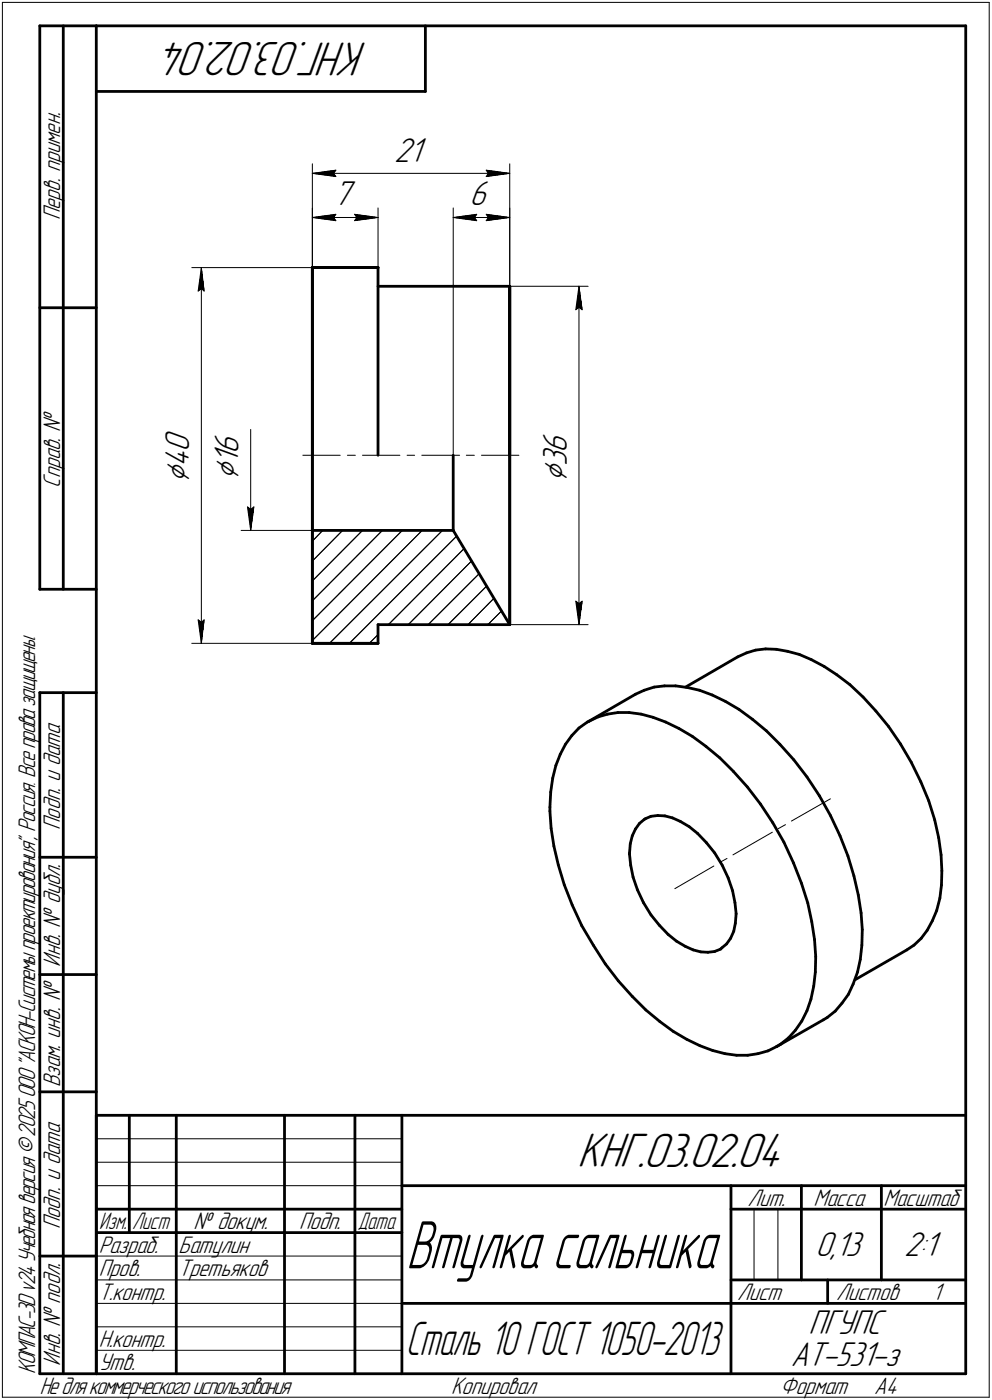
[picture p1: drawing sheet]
<svg xmlns="http://www.w3.org/2000/svg" width="211mm" height="298mm" viewBox="0 0 211 298" stroke-linecap="round" stroke-linejoin="round" font-family="sans-serif">
<g fill="none" stroke="#000" stroke-width=".59">
<path d="M8.5 5.5v120zM8.5 5.5h12zM13.5 5.5v120zM20.5 5.5v287zM20.5 5.5h185zM20.5 19.5h70zM90.5 5.5v14zM205.5 5.5v287zM66.5 57h13.9zM66.5 57v80zM66.5 57v39.9zM66.5 57v23.9z"/>
<path d="M80.4 57v39.9zM8.5 65.5h12zM80.4 61h28.1zM108.5 61v72zM108.5 61v35.9zM66.5 80.9v32zM96.4 96.9v16zM66.5 112.9v24.1zM66.5 112.9h29.9zM96.4 112.9l12.1 20.1zM8.5 125.5h12zM66.5 137h13.9z"/>
<path d="M80.4 133h28.1zM80.4 133v4zM157 139.9l1.8-.9zM158.8 139l2-.6zM160.8 138.4l2.1-.2zM162.9 138.2l2.3 .1zM165.2 138.3l2.4 .4zM167.6 138.7l2.5 .7zM170.1 139.4l2.5 1.1zM8.5 147.5v145zM8.5 147.5h12zM13.5 147.5v145z"/>
<path d="M120.3 158.5l-1.1 2.1zM121.7 156.6l-1.4 1.9zM123.2 155l-1.5 1.6zM123.2 155l1.8-1.2zM125 153.8l.3-.2zM125.3 153.6l9.9-5.8zM125.3 153.6l2-.9zM127.3 152.7l2-.6zM129.3 152.1l2.2-.4zM131.5 151.7h2.4zM133.9 151.7l2.5 .4zM135.2 147.8l1.9-.8z"/>
<path d="M136.4 152.1l2.5 .6zM137.1 147l2.1-.7zM138.9 152.7l2.7 1.1zM139.2 146.3l2.2-.3zM141.4 146h2.4zM141.6 153.8l2.8 1.3zM143.8 146l2.4 .4zM144.4 155.1l2.9 1.7zM145.9 146.3l11.1-6.4zM146.2 146.4l2.6 .6zM147.3 156.8l2.9 2.1zM148.8 147l2.8 1z"/>
<path d="M150.2 158.9l3 2.5zM151.6 148l2.7 1.4zM154.3 149.4l2.9 1.6zM157.2 151l2.9 2.2zM160.1 153.2l3 2.4zM163.1 155.6l2.8 2.9zM165.9 158.5l3 3.3zM172.6 140.5l2.7 1.4zM175.3 141.9l2.8 1.8zM178.1 143.7l2.7 2.1zM180.8 145.8l2.8 2.6zM183.6 148.4l2.8 3z"/>
<path d="M186.4 151.4l2.7 3.3zM189.1 154.7l2.5 3.7zM191.6 158.4l2.3 3.9zM117 172.7l.3 3.7zM117 171.9v.8zM117.2 168.7l-.2 3.2zM117.3 176.4l.6 3.8zM117.6 165.7l-.4 3zM118.3 163l-.7 2.7zM119.2 160.6l-.9 2.4zM134.1 179.7l-.2 2zM134.5 178l-.4 1.7z"/>
<path d="M135.2 176.5l-.7 1.5zM136.1 175.3l-.9 1.2zM136.1 175.3l1-.8zM137.1 174.5l.2-.2zM137.3 174.3l1.2-.5zM138.5 173.8l1.5-.1zM140 173.7h1.5zM141.5 173.7l1.6 .5zM143.1 174.2l1.7 .7zM144.8 174.9l1.8 1.1zM146.6 176l1.8 1.5zM148.4 177.5l1.9 1.9z"/>
<path d="M150.3 179.4l1.8 2.2zM153.2 161.4l2.8 2.9zM156 164.3l3 3.3zM159 167.6l2.8 3.6zM161.8 171.2l2.6 4zM164.4 175.2l2.4 4.1zM166.8 179.3l2 4.4zM168.9 161.8l2.8 3.6zM171.7 165.4l2.6 4zM174.3 169.4l2.4 4.3zM176.7 173.7l2 4.3zM178.7 178l1.7 4.3z"/>
<path d="M193.9 162.3l2 4.2zM195.9 166.5l1.7 4zM197.6 170.5l1.3 4.1zM198.9 174.6l.8 3.8zM199.7 178.4l.5 3.6zM8.5 182.5h12zM117.9 180.2l.9 3.9zM118.8 184.1l1.3 4.3zM120.1 188.4l1.7 4.3zM121.8 192.7l2 4.4zM123.8 197.1l2.4 4.2zM133.9 181.9l.3 2.3z"/>
<path d="M133.9 181.7v.2zM134.2 184.2l.5 2.6zM134.7 186.8l.9 2.7zM135.6 189.5l1.3 2.7zM136.9 192.2l1.6 2.6zM138.5 194.8l1.8 2.2zM140.3 197l1.9 2zM142.2 199l1.7 1.4zM152.1 181.6l1.6 2.6zM153.7 184.2l1.2 2.7zM154.9 186.9l1 2.8zM155.4 199.8l-.8 1.2z"/>
<path d="M155.9 189.7l.5 2.5zM156.1 198.3l-.7 1.5zM156.4 192.2l.2 2.4zM156.5 196.6l-.4 1.7zM156.6 194.6l-.1 2zM168.8 183.7l1.7 4.3zM170.5 188l1.4 4.3zM171.9 192.3l.8 4zM172.7 196.3l.6 3.8zM180.4 182.3l1.3 4.2zM181.7 186.5l.9 4.1zM182.6 190.6l.6 3.8z"/>
<path d="M183.2 194.4l.3 3.6zM183.5 198l-.1 3.3zM197.3 198.1l-1.3 1.7zM198.4 196.1l-1.1 2zM199.3 193.9l-.9 2.2zM200 191.3l-.7 2.6zM200.2 182l.2 3.4zM200.3 188.5l-.3 2.8zM200.4 185.4l-.1 3.1zM8.5 207.5h12zM126.2 201.3l2.6 3.9zM128.8 205.2l2.8 3.7z"/>
<path d="M131.6 208.9l2.9 3.3zM134.5 212.2l2.9 2.9zM137.4 215.1l3 2.4zM140.4 217.5l2.9 2.1zM143.3 219.6l2.8 1.7zM143.9 200.4l1.9 1.1zM145.8 201.5l1.7 .8zM147.5 202.3l1.6 .4zM149.1 202.7l1.5 .1zM150.6 202.8l1.5-.2zM152.1 202.6l1.2-.5zM153.6 201.8l1-.8z"/>
<path d="M153.6 201.8l-.3 .3zM169.2 219.4l-1.4 1.6zM170.6 217.4l-1.4 2zM171.7 215.2l-1.1 2.2zM172.6 212.8l-.9 2.4zM173.1 210l-.5 2.8zM173.3 200.1l.3 3.6zM173.5 207l-.4 3zM173.6 203.7l-.1 3.3zM175.2 217.2l.8-.5zM176 216.7l1.7-1.4zM179.2 213.6l-1.5 1.7z"/>
<path d="M180.5 211.8l-1.3 1.8zM181.5 209.5l-1 2.3zM181.9 208.6l11.1-6.3zM182.5 207l-1 2.5zM183 204.3l-.5 2.7zM183.4 201.3l-.4 3zM193 202.3l1.5-1zM194.5 201.3l1.5-1.5zM8.5 232.5h12zM20.5 237.5h185zM20.5 237.5v55zM27.5 237.5v25z"/>
<path d="M37.5 237.5v55zM60.5 237.5v55zM75.5 237.5v55zM85.5 237.5v55zM146.1 221.3l2.8 1.4zM148.9 222.7l2.7 1zM151.6 223.7l2.7 .7zM154.3 224.4l2.4 .3zM156.7 224.7h2.4zM159.1 224.7l2.2-.3zM161.3 224.4l2.1-.6zM163.4 223.8l1.9-1z"/>
<path d="M165.3 222.8l9.9-5.6zM165.3 222.8l.8-.5zM166.1 222.3l1.7-1.3zM20.5 257.5h65zM85.5 252.5h120zM155.5 252.5v40zM155.5 257.5h15zM170.5 252.5v20zM170.5 257.5h35zM187.5 252.5v20zM8.5 267.5h12zM20.5 262.5h65z"/>
<path d="M85.5 277.5h70zM155.5 277.5h50zM155.5 272.5h50zM176.1 272.5v5zM8.5 292.5h12zM20.5 292.5h185z"/>
</g>
<g fill="none" stroke="#000" stroke-width=".21">
<path d="M.5 .5v297zM.5 .5h210zM210.5 .5v297zM66.5 34.9v62zM66.5 36.9l5-.7zM66.5 36.9l5 .7zM66.5 36.9h42zM71 36.9l.5 .7zM71.5 36.2l-.5 .7zM103.5 37.6l5-.7zM103.5 36.2l.4 .7zM103.5 36.2l5 .7z"/>
<path d="M103.9 36.9l-.4 .7zM108.5 34.9v62zM40.8 57h39.6zM42.8 57l.6 5zM42.8 57l-.6 5zM42.8 57v80zM66.5 57v80zM66.5 44.3v12.7zM66.5 46.3l5-.7zM66.5 46.3l5 .7zM66.5 46.3h13.9zM71 46.3l.5 .7z"/>
<path d="M71.5 45.6l-.5 .7zM75.4 47l5-.7zM75.4 45.6l.5 .7zM75.4 45.6l5 .7zM75.9 46.3l-.5 .7zM80.4 44.3v12.7zM96.4 44.3v52.6zM96.4 46.3l5-.7zM96.4 46.3l5 .7zM96.4 46.3h12.1zM100.9 46.3l.5 .7zM101.4 45.6l-.5 .7z"/>
<path d="M103.5 47l5-.7zM103.5 45.6l.4 .7zM103.5 45.6l5 .7zM103.9 46.3l-.4 .7zM108.5 44.3v52.6zM42.2 62l.6-.5zM42.8 61.5l.6 .5zM108.5 61v72zM108.5 61h16.6zM122.5 66l.7-.6zM123.2 61l.7 5zM123.2 65.4l.7 .6z"/>
<path d="M123.2 61l-.7 5zM123.2 61v72zM53.3 91.4v21.5zM64.4 96.9h8zM73.9 96.9h1.7zM77.1 96.9h8zM86.6 96.9h1.6zM89.7 96.9h8.1zM99.2 96.9h1.7zM102.4 96.9h8zM51.3 112.9h15.2zM52.7 107.9l.6 5z"/>
<path d="M52.7 107.9l.6 .6zM53.3 108.5l.7-.6zM54 107.9l-.7 5zM68.7 112.9l-2.2 2.3zM72.9 112.9l-6.4 6.6zM77.1 112.9l-10.6 10.8zM81.4 112.9l-14.9 15zM85.6 112.9l-19.1 19.3zM89.8 112.9l-23.3 23.5zM98.7 116.8l-16.1 16.2zM100.3 119.5l-13.4 13.5zM40.8 137h39.6z"/>
<path d="M42.2 132l.6 5zM42.2 132l.6 .5zM42.8 132.5l.6-.5zM43.4 132l-.6 5zM70.1 137l24-24.1zM74.3 137l22.8-22.8zM78.6 137l1.8-1.9zM91.1 133l10.8-10.8zM95.3 133l8.2-8.2zM103.8 133l2.9-2.9zM105.1 127.4l-5.5 5.6zM108 133l.3-.2z"/>
<path d="M108.5 133h16.6zM122.5 128l.7 5zM122.5 128l.7 .5zM123.2 128.5l.7-.5zM123.9 128l-.7 5zM165.6 176.4l1.5-.8zM168.4 174.8l8.3-4.7zM143.6 189.2l8.3-4.8zM153.2 183.6l1.5-.8zM156 182l8.3-4.8zM20.5 247.5h65zM20.5 252.5h65z"/>
<path d="M20.5 242.5h65zM160.4 257.5v15zM165.5 257.5v15zM20.5 267.5h65zM20.5 272.5h65zM20.5 277.5h65zM.5 297.5h210zM20.5 282.5h65zM20.5 287.5h65z"/>
</g>
<g fill="#fff" stroke="#fff" stroke-width=".21">
<path d="M114.8 91.5h7.4zM114.8 91.6h7.4zM114.8 91.7h7.4zM114.8 91.8h7.4zM114.8 91.9h7.4zM114.8 91.9h7.4zM114.8 92h7.4zM114.8 92.1h7.4zM114.8 92.2h7.4zM114.8 92.3h7.4zM114.8 92.4h7.4zM114.8 92.5h7.4zM114.8 92.5h7.4zM114.8 92.6h7.4zM114.8 92.7h7.4zM114.8 92.8h7.4zM114.8 92.9h7.4zM114.8 93h7.4zM114.8 93h7.4zM114.8 93.1h7.4zM114.8 93.2h7.4zM114.8 93.3h7.4zM114.8 93.4h7.4zM114.8 93.5h7.4zM114.8 93.6h7.4zM114.8 93.6h7.4zM114.8 93.7h7.4zM114.8 93.8h7.4zM114.8 93.9h7.4zM114.8 94h7.4zM114.8 94.1h7.4zM114.8 94.1h7.4zM114.8 94.2h7.4zM114.8 94.3h7.4zM114.8 94.4h7.4zM114.8 94.5h7.4zM114.8 94.6h7.4zM114.8 94.7h7.4zM114.8 94.7h7.4zM114.8 94.8h7.4zM114.8 94.9h7.4zM114.8 95h7.4zM114.8 95.1h7.4zM114.8 95.2h7.4zM114.8 95.2h7.4zM114.8 95.3h7.4zM114.8 95.4h7.4zM114.8 95.5h7.4zM114.8 95.6h7.4zM114.8 95.7h7.4zM114.8 95.8h7.4zM114.8 95.8h7.4zM114.8 95.9h7.4zM114.8 96h7.4zM114.8 96.1h7.4zM114.8 96.2h7.4zM114.8 96.3h7.4zM114.8 96.4h7.4zM114.8 96.4h7.4zM114.8 96.5h7.4zM114.8 96.6h7.4zM114.8 96.7h7.4zM114.8 96.8h7.4zM114.8 96.9h7.4zM114.8 96.9h7.4zM114.8 97h7.4zM114.8 97.1h7.4zM114.8 97.2h7.4zM114.8 97.3h7.4zM114.8 97.4h7.4zM114.8 97.5h7.4zM114.8 97.5h7.4zM114.8 97.6h7.4zM114.8 97.7h7.4zM114.8 97.8h7.4zM114.8 97.9h7.4zM114.8 98h7.4zM114.8 98h7.4zM114.8 98.1h7.4zM114.8 98.2h7.4zM114.8 98.3h7.4zM114.8 98.4h7.4zM114.8 98.5h7.4zM114.8 98.6h7.4zM114.8 98.6h7.4zM114.8 98.7h7.4zM114.8 98.8h7.4zM114.8 98.9h7.4zM114.8 99h7.4zM114.8 99.1h7.4zM114.8 99.1h7.4zM114.8 99.2h7.4zM114.8 99.3h7.4zM114.8 99.4h7.4zM114.8 99.5h7.4zM114.8 99.6h7.4zM114.8 99.7h7.4zM114.8 99.7h7.4zM114.8 99.8h7.4zM114.8 99.9h7.4zM114.8 100h7.4zM114.8 100.1h7.4zM114.8 100.2h7.4zM114.8 100.2h7.4zM114.8 100.3h7.4zM114.8 100.4h7.4zM114.8 100.5h7.4zM114.8 100.6h7.4zM114.8 100.7h7.4zM114.8 100.8h7.4zM114.8 100.8h7.4zM114.8 100.9h7.4zM114.8 101h7.4zM114.8 101.1h7.4zM114.8 101.2h7.4zM114.8 101.3h7.4zM114.8 101.3h7.4zM114.8 101.4h7.4zM114.8 101.5h7.4zM114.8 101.6h7.4zM114.8 101.7h7.4zM114.8 101.8h7.4zM114.8 101.9h7.4zM114.8 101.9h7.4zM114.8 102h7.4zM114.8 102.1h7.4zM114.8 102.2h7.4zM114.8 102.3h7.4zM114.8 102.4h7.4zM114.8 102.4h7.4zM114.8 102.5h7.4z"/>
<path d="M121.9 127.5h2.5zM122 127.6h2.4zM122 127.7h2.4zM122 127.8h2.4zM122 127.8h2.4zM122 127.9h2.4zM122 128h2.4zM122 128.1h2.4zM122.1 128.2h2.3zM122.1 128.3h2.2zM122.1 128.4h2.2zM122.1 128.4h2.2zM122.1 128.5h2.2zM122.1 128.6h2.2zM122.1 128.7h2.2zM122.2 128.8h2.1zM122.2 128.9h2.1zM122.2 128.9h2.1zM122.2 129h2zM122.2 129.1h2zM122.2 129.2h2zM122.2 129.3h2zM122.2 129.4h2zM122.3 129.5h1.9zM122.3 129.5h1.9zM122.3 129.6h1.9zM122.3 129.7h1.9zM122.3 129.8h1.8zM122.3 129.9h1.8zM122.3 130h1.8zM122.3 130h1.8zM122.3 130.1h1.8zM122.3 130.2h1.8zM122.3 130.3h1.8zM122.3 130.4h1.8zM122.3 130.5h1.8zM122.3 130.6h1.7zM122.4 130.6h1.6zM122.4 130.7h1.6zM122.4 130.8h1.6zM122.4 130.9h1.6zM122.4 131h1.6zM122.4 131.1h1.6zM122.4 131.1h1.6zM122.4 131.2h1.6zM122.5 131.3h1.5zM122.5 131.4h1.5zM122.6 131.5h1.3zM122.6 131.6h1.3zM122.7 131.7h1.1zM122.7 131.7h1.1zM122.7 131.8h1zM122.8 131.9h.9zM122.8 132h.9zM122.9 132.1h.7zM122.9 132.2h.7zM122.9 132.2h.6zM122.9 132.3h.6zM122.9 132.4h.5zM123 132.5h.4zM123 132.6h.4zM123.1 132.7h.3zM123.1 132.8h.3z"/>
<path d="M123.1 61.2h.3zM123.1 61.3h.3zM123 61.4h.4zM123 61.5h.4zM122.9 61.6h.5zM122.9 61.6h.6zM122.9 61.7h.6zM122.9 61.8h.7zM122.9 61.9h.7zM122.8 62h.9zM122.8 62.1h.9zM122.7 62.1h1zM122.7 62.2h1.1zM122.7 62.3h1.1zM122.6 62.4h1.3zM122.6 62.5h1.3zM122.5 62.6h1.5zM122.5 62.7h1.5zM122.4 62.7h1.6zM122.4 62.8h1.6zM122.4 62.9h1.6zM122.4 63h1.6zM122.4 63.1h1.6zM122.4 63.2h1.6zM122.4 63.2h1.6zM122.4 63.3h1.6zM122.3 63.4h1.7zM122.3 63.5h1.8zM122.3 63.6h1.8zM122.3 63.7h1.8zM122.3 63.8h1.8zM122.3 63.8h1.8zM122.3 63.9h1.8zM122.3 64h1.8zM122.3 64.1h1.8zM122.3 64.2h1.8zM122.3 64.3h1.9zM122.3 64.3h1.9zM122.3 64.4h1.9zM122.3 64.5h1.9zM122.2 64.6h2zM122.2 64.7h2zM122.2 64.8h2zM122.2 64.9h2zM122.2 64.9h2zM122.2 65h2.1zM122.2 65.1h2.1zM122.2 65.2h2.1zM122.1 65.3h2.2zM122.1 65.4h2.2zM122.1 65.4h2.2zM122.1 65.5h2.2zM122.1 65.6h2.2zM122.1 65.7h2.2zM122.1 65.8h2.3zM122 65.9h2.4zM122 66h2.4zM122 66h2.4zM122 66.1h2.4zM122 66.2h2.4zM122 66.3h2.4zM122 66.4h2.4z"/>
<path d="M34.5 91.3h7.3zM34.5 91.4h7.3zM34.5 91.4h7.3zM34.5 91.5h7.3zM34.5 91.6h7.3zM34.5 91.7h7.3zM34.5 91.8h7.3zM34.5 91.9h7.3zM34.5 91.9h7.3zM34.5 92h7.3zM34.5 92.1h7.3zM34.5 92.2h7.3zM34.5 92.3h7.3zM34.5 92.4h7.3zM34.5 92.5h7.3zM34.5 92.5h7.3zM34.5 92.6h7.3zM34.5 92.7h7.3zM34.5 92.8h7.3zM34.5 92.9h7.3zM34.5 93h7.3zM34.5 93h7.3zM34.5 93.1h7.3zM34.5 93.2h7.3zM34.5 93.3h7.3zM34.5 93.4h7.3zM34.5 93.5h7.3zM34.5 93.6h7.3zM34.5 93.6h7.3zM34.5 93.7h7.3zM34.5 93.8h7.3zM34.5 93.9h7.3zM34.5 94h7.3zM34.5 94.1h7.3zM34.5 94.1h7.3zM34.5 94.2h7.3zM34.5 94.3h7.3zM34.5 94.4h7.3zM34.5 94.5h7.3zM34.5 94.6h7.3zM34.5 94.7h7.3zM34.5 94.7h7.3zM34.5 94.8h7.3zM34.5 94.9h7.3zM34.5 95h7.3zM34.5 95.1h7.3zM34.5 95.2h7.3zM34.5 95.2h7.3zM34.5 95.3h7.3zM34.5 95.4h7.3zM34.5 95.5h7.3zM34.5 95.6h7.3zM34.5 95.7h7.3zM34.5 95.8h7.3zM34.5 95.8h7.3zM34.5 95.9h7.3zM34.5 96h7.3zM34.5 96.1h7.3zM34.5 96.2h7.3zM34.5 96.3h7.3zM34.5 96.4h7.3zM34.5 96.4h7.3zM34.5 96.5h7.3zM34.5 96.6h7.3zM34.5 96.7h7.3zM34.5 96.8h7.3zM34.5 96.9h7.3zM34.5 96.9h7.3zM34.5 97h7.3zM34.5 97.1h7.3zM34.5 97.2h7.3zM34.5 97.3h7.3zM34.5 97.4h7.3zM34.5 97.5h7.3zM34.5 97.5h7.3zM34.5 97.6h7.3zM34.5 97.7h7.3zM34.5 97.8h7.3zM34.5 97.9h7.3zM34.5 98h7.3zM34.5 98h7.3zM34.5 98.1h7.3zM34.5 98.2h7.3zM34.5 98.3h7.3zM34.5 98.4h7.3zM34.5 98.5h7.3zM34.5 98.6h7.3zM34.5 98.6h7.3zM34.5 98.7h7.3zM34.5 98.8h7.3zM34.5 98.9h7.3zM34.5 99h7.3zM34.5 99.1h7.3zM34.5 99.1h7.3zM34.5 99.2h7.3zM34.5 99.3h7.3zM34.5 99.4h7.3zM34.5 99.5h7.3zM34.5 99.6h7.3zM34.5 99.7h7.3zM34.5 99.7h7.3zM34.5 99.8h7.3zM34.5 99.9h7.3zM34.5 100h7.3zM34.5 100.1h7.3zM34.5 100.2h7.3zM34.5 100.2h7.3zM34.5 100.3h7.3zM34.5 100.4h7.3zM34.5 100.5h7.3zM34.5 100.6h7.3zM34.5 100.7h7.3zM34.5 100.8h7.3zM34.5 100.8h7.3zM34.5 100.9h7.3zM34.5 101h7.3zM34.5 101.1h7.3zM34.5 101.2h7.3zM34.5 101.3h7.3zM34.5 101.3h7.3zM34.5 101.4h7.3zM34.5 101.5h7.3zM34.5 101.6h7.3zM34.5 101.7h7.3zM34.5 101.8h7.3zM34.5 101.9h7.3zM34.5 101.9h7.3zM34.5 102h7.3zM34.5 102.1h7.3zM34.5 102.2h7.3zM34.5 102.3h7.3zM34.5 102.4h7.3zM34.5 102.4h7.3zM34.5 102.5h7.3zM34.5 102.6h7.3zM34.5 102.7h7.3z"/>
<path d="M41.6 131.5h2.4zM41.7 131.6h2.3zM41.7 131.7h2.3zM41.7 131.7h2.3zM41.7 131.8h2.3zM41.7 131.9h2.3zM41.7 132h2.3zM41.7 132.1h2.3zM41.7 132.2h2.2zM41.7 132.2h2.2zM41.7 132.3h2.2zM41.7 132.4h2.2zM41.7 132.5h2.2zM41.7 132.6h2.2zM41.7 132.7h2.2zM41.8 132.8h2.1zM41.8 132.8h2.1zM41.8 132.9h2.1zM41.8 133h2.1zM41.8 133.1h2.1zM41.8 133.2h2.1zM41.8 133.3h2.1zM41.8 133.3h2zM41.9 133.4h1.9zM41.9 133.5h1.9zM41.9 133.6h1.9zM41.9 133.7h1.9zM41.9 133.8h1.9zM41.9 133.9h1.9zM41.9 133.9h1.9zM42 134h1.7zM42 134.1h1.7zM42 134.2h1.7zM42 134.3h1.7zM42 134.4h1.7zM42 134.5h1.7zM42 134.5h1.7zM42.1 134.6h1.5zM42.1 134.7h1.5zM42.1 134.8h1.5zM42.1 134.9h1.5zM42.1 135h1.5zM42.1 135h1.5zM42.1 135.1h1.5zM42.1 135.2h1.4zM42.2 135.3h1.3zM42.2 135.4h1.3zM42.2 135.5h1.2zM42.2 135.6h1.2zM42.3 135.6h1.1zM42.3 135.7h1zM42.3 135.8h1zM42.4 135.9h.9zM42.4 136h.9zM42.5 136.1h.8zM42.5 136.1h.7zM42.6 136.2h.6zM42.6 136.3h.6zM42.6 136.4h.5zM42.7 136.5h.4zM42.7 136.6h.3zM42.8 136.7h.2zM42.8 136.7h.2z"/>
<path d="M42.8 57.2h.2zM42.8 57.3h.2zM42.7 57.4h.3zM42.7 57.5h.4zM42.6 57.6h.5zM42.6 57.7h.6zM42.6 57.7h.6zM42.5 57.8h.7zM42.5 57.9h.8zM42.4 58h.9zM42.4 58.1h.9zM42.3 58.2h1zM42.3 58.3h1zM42.3 58.3h1.1zM42.2 58.4h1.2zM42.2 58.5h1.2zM42.2 58.6h1.3zM42.2 58.7h1.3zM42.1 58.8h1.4zM42.1 58.8h1.5zM42.1 58.9h1.5zM42.1 59h1.5zM42.1 59.1h1.5zM42.1 59.2h1.5zM42.1 59.3h1.5zM42.1 59.4h1.5zM42 59.4h1.7zM42 59.5h1.7zM42 59.6h1.7zM42 59.7h1.7zM42 59.8h1.7zM42 59.9h1.7zM42 59.9h1.7zM41.9 60h1.9zM41.9 60.1h1.9zM41.9 60.2h1.9zM41.9 60.3h1.9zM41.9 60.4h1.9zM41.9 60.5h1.9zM41.9 60.5h1.9zM41.8 60.6h2zM41.8 60.7h2.1zM41.8 60.8h2.1zM41.8 60.9h2.1zM41.8 61h2.1zM41.8 61h2.1zM41.8 61.1h2.1zM41.8 61.2h2.1zM41.7 61.3h2.2zM41.7 61.4h2.2zM41.7 61.5h2.2zM41.7 61.6h2.2zM41.7 61.6h2.2zM41.7 61.7h2.2zM41.7 61.8h2.2zM41.7 61.9h2.3zM41.7 62h2.3zM41.7 62.1h2.3zM41.7 62.1h2.3zM41.7 62.2h2.3zM41.7 62.3h2.3zM41.7 62.4h2.3z"/>
<path d="M99.9 38.2h5zM99.9 38.3h5zM99.9 38.4h5zM99.9 38.4h5zM99.9 38.5h5zM99.9 38.6h5zM99.9 38.7h5zM99.9 38.8h5zM99.9 38.9h5zM99.9 38.9h5zM99.9 39h5zM99.9 39.1h5zM99.9 39.2h5zM99.9 39.3h5zM99.9 39.4h5zM99.9 39.5h5zM99.9 39.5h5zM99.9 39.6h5zM99.9 39.7h5zM99.9 39.8h5zM99.9 39.9h5zM99.9 40h5zM99.9 40h5zM99.9 40.1h5zM99.9 40.2h5zM99.9 40.3h5zM99.9 40.4h5zM99.9 40.5h5zM99.9 40.6h5zM99.9 40.6h5zM99.9 40.7h5zM99.9 40.8h5zM99.9 40.9h5zM99.9 41h5zM99.9 41.1h5zM99.9 41.1h5zM99.9 41.2h5zM99.9 41.3h5zM99.9 41.4h5zM99.9 41.5h5zM99.9 41.6h5zM99.9 41.7h5zM99.9 41.7h5zM99.9 41.8h5zM99.9 41.9h5zM99.9 42h5zM99.9 42.1h5zM99.9 42.2h5zM99.9 42.2h5zM99.9 42.3h5zM99.9 42.4h5zM99.9 42.5h5zM99.9 42.6h5zM99.9 42.7h5zM99.9 42.8h5zM99.9 42.8h5zM99.9 42.9h5zM99.9 43h5zM99.9 43.1h5zM99.9 43.2h5zM99.9 43.3h5zM99.9 43.3h5zM99.9 43.4h5zM99.9 43.5h5zM99.9 43.6h5zM99.9 43.7h5zM99.9 43.8h5zM99.9 43.9h5zM99.9 43.9h5zM99.9 44h5zM99.9 44.1h5zM99.9 44.2h5zM99.9 44.3h5zM99.9 44.4h5zM99.9 44.4h5zM99.9 44.5h5zM99.9 44.6h5zM99.9 44.7h5zM99.9 44.8h5zM99.9 44.9h5zM99.9 45h5zM99.9 45h5zM99.9 45.1h5zM99.9 45.2h5z"/>
<path d="M101.3 45.1h.6zM100.8 45.2h1.1zM100.1 45.3h1.8zM99.5 45.4h2.4zM98.9 45.5h3zM98.2 45.6h3.7zM98 45.6h3.9zM97.9 45.7h4zM97.6 45.8h4.3zM97.5 45.9h4.4zM97.3 46h4.6zM97 46.1h4.9zM96.9 46.1h5zM96.7 46.2h5.2zM96.4 46.3h5.5zM96.7 46.4h5.2zM96.9 46.5h5zM97.1 46.6h4.8zM97.4 46.7h4.5zM97.6 46.7h4.3zM97.8 46.8h4.1zM98 46.9h3.9zM98.2 47h3.7zM98.9 47.1h3zM99.5 47.2h2.4zM100.1 47.2h1.8zM100.8 47.3h1.1zM101.3 47.4h.6z"/>
<path d="M103 45.1h.6zM103 45.2h1.2zM103 45.3h1.8zM103 45.4h2.5zM103 45.5h3.1zM103 45.6h3.7zM103 45.6h3.9zM103 45.7h4.1zM103 45.8h4.3zM103 45.9h4.5zM103 46h4.7zM103 46.1h4.9zM103 46.1h5.1zM103 46.2h5.3zM103 46.3h5.5zM103 46.4h5.3zM103 46.5h5zM103 46.6h4.9zM103 46.7h4.6zM103 46.7h4.4zM103 46.8h4.2zM103 46.9h3.9zM103 47h3.7zM103 47.1h3.1zM103 47.2h2.5zM103 47.2h1.8zM103 47.3h1.2zM103 47.4h.6z"/>
<path d="M71 38.2h4.9zM71 38.3h4.9zM71 38.4h4.9zM71 38.4h4.9zM71 38.5h4.9zM71 38.6h4.9zM71 38.7h4.9zM71 38.8h4.9zM71 38.9h4.9zM71 38.9h4.9zM71 39h4.9zM71 39.1h4.9zM71 39.2h4.9zM71 39.3h4.9zM71 39.4h4.9zM71 39.5h4.9zM71 39.5h4.9zM71 39.6h4.9zM71 39.7h4.9zM71 39.8h4.9zM71 39.9h4.9zM71 40h4.9zM71 40h4.9zM71 40.1h4.9zM71 40.2h4.9zM71 40.3h4.9zM71 40.4h4.9zM71 40.5h4.9zM71 40.6h4.9zM71 40.6h4.9zM71 40.7h4.9zM71 40.8h4.9zM71 40.9h4.9zM71 41h4.9zM71 41.1h4.9zM71 41.1h4.9zM71 41.2h4.9zM71 41.3h4.9zM71 41.4h4.9zM71 41.5h4.9zM71 41.6h4.9zM71 41.7h4.9zM71 41.7h4.9zM71 41.8h4.9zM71 41.9h4.9zM71 42h4.9zM71 42.1h4.9zM71 42.2h4.9zM71 42.2h4.9zM71 42.3h4.9zM71 42.4h4.9zM71 42.5h4.9zM71 42.6h4.9zM71 42.7h4.9zM71 42.8h4.9zM71 42.8h4.9zM71 42.9h4.9zM71 43h4.9zM71 43.1h4.9zM71 43.2h4.9zM71 43.3h4.9zM71 43.3h4.9zM71 43.4h4.9zM71 43.5h4.9zM71 43.6h4.9zM71 43.7h4.9zM71 43.8h4.9zM71 43.9h4.9zM71 43.9h4.9zM71 44h4.9zM71 44.1h4.9zM71 44.2h4.9zM71 44.3h4.9zM71 44.4h4.9zM71 44.4h4.9zM71 44.5h4.9zM71 44.6h4.9zM71 44.7h4.9zM71 44.8h4.9zM71 44.9h4.9zM71 45h4.9zM71 45h4.9zM71 45.1h4.9zM71 45.2h4.9z"/>
<path d="M74.9 45.1h.7zM74.9 45.2h1.3zM74.9 45.3h1.9zM74.9 45.4h2.6zM74.9 45.5h3.2zM74.9 45.6h3.8zM74.9 45.6h4zM74.9 45.7h4.2zM74.9 45.8h4.3zM74.9 45.9h4.6zM74.9 46h4.8zM74.9 46.1h4.9zM74.9 46.1h5.2zM74.9 46.2h5.4zM74.9 46.3h5.5zM74.9 46.4h5.4zM74.9 46.5h5.1zM74.9 46.6h4.9zM74.9 46.7h4.7zM74.9 46.7h4.4zM74.9 46.8h4.3zM74.9 46.9h4zM74.9 47h3.8zM74.9 47.1h3.2zM74.9 47.2h2.6zM74.9 47.2h1.9zM74.9 47.3h1.3zM74.9 47.4h.7z"/>
<path d="M71.3 45.1h.6zM70.7 45.2h1.2zM70.1 45.3h1.8zM69.5 45.4h2.4zM68.9 45.5h3zM68.2 45.6h3.7zM68.1 45.6h3.8zM67.9 45.7h4zM67.6 45.8h4.3zM67.5 45.9h4.4zM67.3 46h4.6zM67.1 46.1h4.8zM66.9 46.1h5zM66.7 46.2h5.2zM66.5 46.3h5.4zM66.7 46.4h5.2zM67 46.5h4.9zM67.1 46.6h4.8zM67.4 46.7h4.5zM67.6 46.7h4.3zM67.8 46.8h4.1zM68.1 46.9h3.8zM68.2 47h3.7zM68.9 47.1h3zM69.5 47.2h2.4zM70.1 47.2h1.8zM70.7 47.3h1.2zM71.3 47.4h.6z"/>
<path d="M83.9 28.8h7.1zM83.9 28.9h7.1zM83.9 29h7.1zM83.9 29h7.1zM83.9 29.1h7.1zM83.9 29.2h7.1zM83.9 29.3h7.1zM83.9 29.4h7.1zM83.9 29.5h7.1zM83.9 29.5h7.1zM83.9 29.6h7.1zM83.9 29.7h7.1zM83.9 29.8h7.1zM83.9 29.9h7.1zM83.9 30h7.1zM83.9 30.1h7.1zM83.9 30.1h7.1zM83.9 30.2h7.1zM83.9 30.3h7.1zM83.9 30.4h7.1zM83.9 30.5h7.1zM83.9 30.6h7.1zM83.9 30.6h7.1zM83.9 30.7h7.1zM83.9 30.8h7.1zM83.9 30.9h7.1zM83.9 31h7.1zM83.9 31.1h7.1zM83.9 31.2h7.1zM83.9 31.2h7.1zM83.9 31.3h7.1zM83.9 31.4h7.1zM83.9 31.5h7.1zM83.9 31.6h7.1zM83.9 31.7h7.1zM83.9 31.7h7.1zM83.9 31.8h7.1zM83.9 31.9h7.1zM83.9 32h7.1zM83.9 32.1h7.1zM83.9 32.2h7.1zM83.9 32.3h7.1zM83.9 32.3h7.1zM83.9 32.4h7.1zM83.9 32.5h7.1zM83.9 32.6h7.1zM83.9 32.7h7.1zM83.9 32.8h7.1zM83.9 32.9h7.1zM83.9 32.9h7.1zM83.9 33h7.1zM83.9 33.1h7.1zM83.9 33.2h7.1zM83.9 33.3h7.1zM83.9 33.4h7.1zM83.9 33.4h7.1zM83.9 33.5h7.1zM83.9 33.6h7.1zM83.9 33.7h7.1zM83.9 33.8h7.1zM83.9 33.9h7.1zM83.9 34h7.1zM83.9 34h7.1zM83.9 34.1h7.1zM83.9 34.2h7.1zM83.9 34.3h7.1zM83.9 34.4h7.1zM83.9 34.5h7.1zM83.9 34.5h7.1zM83.9 34.6h7.1zM83.9 34.7h7.1zM83.9 34.8h7.1zM83.9 34.9h7.1zM83.9 35h7.1zM83.9 35.1h7.1zM83.9 35.1h7.1zM83.9 35.2h7.1zM83.9 35.3h7.1zM83.9 35.4h7.1zM83.9 35.5h7.1zM83.9 35.6h7.1zM83.9 35.6h7.1zM83.9 35.7h7.1zM83.9 35.8h7.1z"/>
<path d="M71.2 35.8h.7zM70.4 35.9h1.5zM69.8 36h2.1zM69 36.1h2.9zM68.2 36.2h3.7zM68.1 36.2h3.8zM67.9 36.3h4zM67.6 36.4h4.3zM67.5 36.5h4.4zM67.3 36.6h4.6zM67.1 36.7h4.8zM66.9 36.7h5zM66.7 36.8h5.2zM66.5 36.9h5.4zM66.7 37h5.2zM66.9 37.1h5zM67.1 37.2h4.8zM67.3 37.3h4.6zM67.5 37.3h4.4zM67.6 37.4h4.3zM67.9 37.5h4zM68.1 37.6h3.8zM68.2 37.7h3.7zM68.9 37.8h3zM69.5 37.8h2.4zM70.1 37.9h1.8zM70.7 38h1.2zM71.3 38.1h.6z"/>
<path d="M103 35.8h.7zM103 35.9h1.5zM103 36h2.2zM103 36.1h3zM103 36.2h3.7zM103 36.2h3.9zM103 36.3h4.1zM103 36.4h4.3zM103 36.5h4.5zM103 36.6h4.7zM103 36.7h4.9zM103 36.7h5.1zM103 36.8h5.3zM103 36.9h5.5zM103 37h5.3zM103 37.1h5.1zM103 37.2h4.9zM103 37.3h4.7zM103 37.3h4.5zM103 37.4h4.3zM103 37.5h4.1zM103 37.6h3.9zM103 37.7h3.7zM103 37.8h3.1zM103 37.8h2.5zM103 37.9h1.8zM103 38h1.2zM103 38.1h.6z"/>
<path d="M45 91.8h7.3zM45 91.9h7.3zM45 91.9h7.3zM45 92h7.3zM45 92.1h7.3zM45 92.2h7.3zM45 92.3h7.3zM45 92.4h7.3zM45 92.5h7.3zM45 92.5h7.3zM45 92.6h7.3zM45 92.7h7.3zM45 92.8h7.3zM45 92.9h7.3zM45 93h7.3zM45 93h7.3zM45 93.1h7.3zM45 93.2h7.3zM45 93.3h7.3zM45 93.4h7.3zM45 93.5h7.3zM45 93.6h7.3zM45 93.6h7.3zM45 93.7h7.3zM45 93.8h7.3zM45 93.9h7.3zM45 94h7.3zM45 94.1h7.3zM45 94.1h7.3zM45 94.2h7.3zM45 94.3h7.3zM45 94.4h7.3zM45 94.5h7.3zM45 94.6h7.3zM45 94.7h7.3zM45 94.7h7.3zM45 94.8h7.3zM45 94.9h7.3zM45 95h7.3zM45 95.1h7.3zM45 95.2h7.3zM45 95.2h7.3zM45 95.3h7.3zM45 95.4h7.3zM45 95.5h7.3zM45 95.6h7.3zM45 95.7h7.3zM45 95.8h7.3zM45 95.8h7.3zM45 95.9h7.3zM45 96h7.3zM45 96.1h7.3zM45 96.2h7.3zM45 96.3h7.3zM45 96.4h7.3zM45 96.4h7.3zM45 96.5h7.3zM45 96.6h7.3zM45 96.7h7.3zM45 96.8h7.3zM45 96.9h7.3zM45 96.9h7.3zM45 97h7.3zM45 97.1h7.3zM45 97.2h7.3zM45 97.3h7.3zM45 97.4h7.3zM45 97.5h7.3zM45 97.5h7.3zM45 97.6h7.3zM45 97.7h7.3zM45 97.8h7.3zM45 97.9h7.3zM45 98h7.3zM45 98h7.3zM45 98.1h7.3zM45 98.2h7.3zM45 98.3h7.3zM45 98.4h7.3zM45 98.5h7.3zM45 98.6h7.3zM45 98.6h7.3zM45 98.7h7.3zM45 98.8h7.3zM45 98.9h7.3zM45 99h7.3zM45 99.1h7.3zM45 99.1h7.3zM45 99.2h7.3zM45 99.3h7.3zM45 99.4h7.3zM45 99.5h7.3zM45 99.6h7.3zM45 99.7h7.3zM45 99.7h7.3zM45 99.8h7.3zM45 99.9h7.3zM45 100h7.3zM45 100.1h7.3zM45 100.2h7.3zM45 100.2h7.3zM45 100.3h7.3zM45 100.4h7.3zM45 100.5h7.3zM45 100.6h7.3zM45 100.7h7.3zM45 100.8h7.3zM45 100.8h7.3zM45 100.9h7.3zM45 101h7.3zM45 101.1h7.3zM45 101.2h7.3zM45 101.3h7.3zM45 101.3h7.3zM45 101.4h7.3zM45 101.5h7.3zM45 101.6h7.3zM45 101.7h7.3zM45 101.8h7.3zM45 101.9h7.3zM45 101.9h7.3zM45 102h7.3zM45 102.1h7.3z"/>
<path d="M52.2 107.4h2.4zM52.2 107.5h2.4zM52.2 107.6h2.4zM52.2 107.7h2.4zM52.2 107.8h2.4zM52.2 107.9h2.4zM52.2 107.9h2.4zM52.2 108h2.4zM52.2 108.1h2.3zM52.3 108.2h2.2zM52.3 108.3h2.2zM52.3 108.4h2.2zM52.3 108.5h2.2zM52.3 108.5h2.2zM52.3 108.6h2.2zM52.3 108.7h2.1zM52.3 108.8h2.1zM52.3 108.9h2.1zM52.4 109h2zM52.4 109.1h2zM52.4 109.1h2zM52.4 109.2h2zM52.4 109.3h2zM52.4 109.4h2zM52.4 109.5h2zM52.4 109.6h2zM52.4 109.6h2zM52.5 109.7h1.9zM52.5 109.8h1.9zM52.5 109.9h1.9zM52.5 110h1.8zM52.5 110.1h1.8zM52.5 110.2h1.8zM52.5 110.2h1.8zM52.5 110.3h1.8zM52.5 110.4h1.8zM52.6 110.5h1.7zM52.6 110.6h1.6zM52.6 110.7h1.6zM52.6 110.7h1.6zM52.6 110.8h1.6zM52.6 110.9h1.6zM52.6 111h1.6zM52.6 111.1h1.6zM52.6 111.2h1.5zM52.7 111.3h1.4zM52.7 111.3h1.4zM52.7 111.4h1.3zM52.7 111.5h1.3zM52.8 111.6h1.1zM52.8 111.7h1.1zM52.8 111.8h1zM52.9 111.8h.9zM52.9 111.9h.9zM53 112h.8zM53 112.1h.8zM53.1 112.2h.6zM53.1 112.3h.6zM53.1 112.4h.5zM53.2 112.4h.4zM53.2 112.5h.4zM53.3 112.6h.2zM53.3 112.7h.2z"/>
</g>
<g fill="#000" stroke="#000" stroke-width=".21">
<path d="M66.5 36.9h4.5zM67.1 37h3.9zM67.7 37.1h3.4zM68.4 37.2h2.8zM69 37.3h2.2zM69.6 37.3h1.7zM70.3 37.4h1.1zM70.9 37.5h.6z"/>
<path d="M70.9 36.3h.6zM70.3 36.4h1.1zM69.6 36.5h1.7zM69 36.6h2.2zM68.4 36.7h2.8zM67.7 36.7h3.4zM67.1 36.8h3.9z"/>
<path d="M103.5 36.3h.6zM103.6 36.4h1.1zM103.6 36.5h1.8zM103.7 36.6h2.3zM103.8 36.7h2.8zM103.8 36.7h3.5zM103.9 36.8h4z"/>
<path d="M103.9 36.9h4.6zM103.9 37h4zM103.8 37.1h3.5zM103.8 37.2h2.8zM103.7 37.3h2.3zM103.6 37.3h1.8zM103.6 37.4h1.1zM103.5 37.5h.6z"/>
<path d="M42.7 58.3h.1zM42.7 58.3h.1zM42.7 58.4h.1zM42.7 58.5h.1zM42.7 58.6h.1zM42.7 58.7h.1zM42.7 58.8h.1zM42.7 58.8h.1zM42.6 58.9h.2zM42.6 59h.2zM42.6 59.1h.2zM42.6 59.2h.2zM42.6 59.3h.2zM42.6 59.4h.2zM42.6 59.4h.2zM42.5 59.5h.3zM42.5 59.6h.3zM42.5 59.7h.3zM42.5 59.8h.3zM42.5 59.9h.3zM42.5 59.9h.3zM42.5 60h.3zM42.4 60.1h.4zM42.4 60.2h.4zM42.4 60.3h.4zM42.4 60.4h.4zM42.4 60.5h.4zM42.4 60.5h.4zM42.4 60.6h.4zM42.4 60.7h.4zM42.3 60.8h.5zM42.3 60.9h.5zM42.3 61h.5zM42.3 61h.5zM42.3 61.1h.5zM42.3 61.2h.5zM42.3 61.3h.5zM42.2 61.4h.6zM42.2 61.5h.6zM42.2 61.6h.6zM42.2 61.6h.5zM42.2 61.7h.3zM42.2 61.8h.2z"/>
<path d="M42.8 57.7h.2zM42.8 57.8h.2zM42.8 57.9h.2zM42.8 58h.2zM42.8 58.1h.2zM42.8 58.2h.2zM42.8 58.3h.2zM42.8 58.3h.2zM42.8 58.4h.3zM42.8 58.5h.3zM42.8 58.6h.3zM42.8 58.7h.3zM42.8 58.8h.3zM42.8 58.8h.3zM42.8 58.9h.3zM42.8 59h.3zM42.8 59.1h.3zM42.8 59.2h.4zM42.8 59.3h.4zM42.8 59.4h.4zM42.8 59.4h.4zM42.8 59.5h.4zM42.8 59.6h.4zM42.8 59.7h.4zM42.8 59.8h.4zM42.8 59.9h.5zM42.8 59.9h.5zM42.8 60h.5zM42.8 60.1h.5zM42.8 60.2h.5zM42.8 60.3h.5zM42.8 60.4h.5zM42.8 60.5h.5zM42.8 60.5h.5zM42.8 60.6h.5zM42.8 60.7h.5zM42.8 60.8h.5zM42.8 60.9h.5zM42.8 61h.5zM42.8 61h.5zM42.8 61.1h.5zM42.8 61.2h.5zM42.8 61.3h.6zM42.8 61.4h.6zM42.8 61.5h.6zM43 61.6h.4zM43.1 61.6h.3zM43.2 61.7h.2zM43.3 61.8h.1z"/>
<path d="M66.5 46.3h4.5zM67.1 46.4h3.9zM67.7 46.5h3.4zM68.4 46.6h2.8zM69 46.7h2.2zM69.6 46.7h1.7zM70.3 46.8h1.1zM70.9 46.9h.6z"/>
<path d="M70.9 45.7h.6zM70.3 45.8h1.1zM69.6 45.9h1.7zM69 46h2.2zM68.4 46.1h2.8zM67.7 46.1h3.4zM67.1 46.2h3.9z"/>
<path d="M75.5 45.7h.6zM75.6 45.8h1.1zM75.7 45.9h1.7zM75.7 46h2.3zM75.8 46.1h2.8zM75.9 46.1h3.3zM75.9 46.2h3.9z"/>
<path d="M75.9 46.3h4.5zM75.9 46.4h3.9zM75.9 46.5h3.3zM75.8 46.6h2.8zM75.7 46.7h2.3zM75.7 46.7h1.7zM75.6 46.8h1.1zM75.5 46.9h.6z"/>
<path d="M96.4 46.3h4.5zM97.1 46.4h3.9zM97.7 46.5h3.4zM98.4 46.6h2.8zM99 46.7h2.2zM99.6 46.7h1.7zM100.2 46.8h1.1zM100.8 46.9h.6z"/>
<path d="M100.8 45.7h.6zM100.2 45.8h1.1zM99.6 45.9h1.7zM99 46h2.2zM98.4 46.1h2.8zM97.7 46.1h3.4zM97.1 46.2h3.9z"/>
<path d="M103.5 45.7h.6zM103.6 45.8h1.1zM103.6 45.9h1.8zM103.7 46h2.3zM103.8 46.1h2.8zM103.8 46.1h3.5zM103.9 46.2h4z"/>
<path d="M103.9 46.3h4.6zM103.9 46.4h4zM103.8 46.5h3.5zM103.8 46.6h2.8zM103.7 46.7h2.3zM103.6 46.7h1.8zM103.6 46.8h1.1zM103.5 46.9h.6z"/>
<path d="M123 62.2h.2zM123 62.3h.2zM123 62.4h.2zM123 62.5h.2zM123 62.6h.2zM123 62.7h.2zM123 62.7h.2zM123 62.8h.2zM122.9 62.9h.3zM122.9 63h.3zM122.9 63.1h.3zM122.9 63.2h.3zM122.9 63.2h.3zM122.9 63.3h.3zM122.9 63.4h.3zM122.9 63.5h.3zM122.9 63.6h.3zM122.9 63.7h.3zM122.9 63.8h.3zM122.9 63.8h.3zM122.9 63.9h.3zM122.9 64h.3zM122.8 64.1h.4zM122.8 64.2h.4zM122.8 64.3h.4zM122.8 64.3h.4zM122.8 64.4h.4zM122.8 64.5h.4zM122.8 64.6h.4zM122.8 64.7h.4zM122.7 64.8h.5zM122.7 64.9h.5zM122.7 64.9h.5zM122.7 65h.5zM122.7 65.1h.5zM122.7 65.2h.5zM122.7 65.3h.5zM122.6 65.4h.6zM122.6 65.4h.6zM122.6 65.5h.5zM122.6 65.6h.4zM122.6 65.7h.3zM122.6 65.8h.2z"/>
<path d="M123.2 61.6h.2zM123.2 61.7h.2zM123.2 61.8h.2zM123.2 61.9h.2zM123.2 62h.2zM123.2 62.1h.2zM123.2 62.1h.2zM123.2 62.2h.2zM123.2 62.3h.2zM123.2 62.4h.2zM123.2 62.5h.2zM123.2 62.6h.2zM123.2 62.7h.2zM123.2 62.7h.2zM123.2 62.8h.2zM123.2 62.9h.3zM123.2 63h.3zM123.2 63.1h.3zM123.2 63.2h.3zM123.2 63.2h.3zM123.2 63.3h.3zM123.2 63.4h.3zM123.2 63.5h.4zM123.2 63.6h.4zM123.2 63.7h.4zM123.2 63.8h.4zM123.2 63.8h.4zM123.2 63.9h.4zM123.2 64h.4zM123.2 64.1h.5zM123.2 64.2h.5zM123.2 64.3h.5zM123.2 64.3h.5zM123.2 64.4h.5zM123.2 64.5h.5zM123.2 64.6h.5zM123.2 64.7h.5zM123.2 64.8h.6zM123.2 64.9h.6zM123.2 64.9h.6zM123.2 65h.6zM123.2 65.1h.6zM123.2 65.2h.6zM123.2 65.3h.6zM123.2 65.4h.7zM123.2 65.4h.7zM123.4 65.5h.5zM123.4 65.6h.5zM123.5 65.7h.4zM123.7 65.8h.2z"/>
<path d="M52.7 108.1h.2zM52.7 108.2h.3zM52.7 108.3h.5zM52.7 108.4h.6zM52.7 108.5h.6zM52.7 108.5h.6zM52.8 108.6h.5zM52.8 108.7h.5zM52.8 108.8h.5zM52.8 108.9h.5zM52.8 109h.5zM52.8 109.1h.5zM52.8 109.1h.5zM52.9 109.2h.4zM52.9 109.3h.4zM52.9 109.4h.4zM52.9 109.5h.4zM52.9 109.6h.4zM52.9 109.6h.4zM52.9 109.7h.4zM52.9 109.8h.4zM53 109.9h.3zM53 110h.3zM53 110.1h.3zM53 110.2h.3zM53 110.2h.3zM53 110.3h.3zM53 110.4h.3zM53.1 110.5h.2zM53.1 110.6h.2zM53.1 110.7h.2zM53.1 110.7h.2zM53.1 110.8h.2zM53.1 110.9h.2zM53.1 111h.2zM53.2 111.1h.1zM53.2 111.2h.1zM53.2 111.3h.1zM53.2 111.3h.1zM53.2 111.4h.1zM53.2 111.5h.1zM53.2 111.6h.1zM53.2 111.7h.1z"/>
<path d="M53.8 108.1h.2zM53.7 108.2h.3zM53.6 108.3h.4zM53.5 108.4h.5zM53.3 108.5h.7zM53.3 108.5h.7zM53.3 108.6h.6zM53.3 108.7h.6zM53.3 108.8h.6zM53.3 108.9h.6zM53.3 109h.6zM53.3 109.1h.6zM53.3 109.1h.6zM53.3 109.2h.5zM53.3 109.3h.5zM53.3 109.4h.5zM53.3 109.5h.5zM53.3 109.6h.5zM53.3 109.6h.5zM53.3 109.7h.5zM53.3 109.8h.5zM53.3 109.9h.5zM53.3 110h.5zM53.3 110.1h.5zM53.3 110.2h.5zM53.3 110.2h.5zM53.3 110.3h.5zM53.3 110.4h.5zM53.3 110.5h.4zM53.3 110.6h.4zM53.3 110.7h.4zM53.3 110.7h.4zM53.3 110.8h.4zM53.3 110.9h.4zM53.3 111h.4zM53.3 111.1h.3zM53.3 111.2h.3zM53.3 111.3h.3zM53.3 111.3h.3zM53.3 111.4h.3zM53.3 111.5h.3zM53.3 111.6h.3zM53.3 111.7h.3zM53.3 111.8h.2zM53.3 111.8h.2zM53.3 111.9h.2zM53.3 112h.2zM53.3 112.1h.2zM53.3 112.2h.2zM53.3 112.3h.2z"/>
<path d="M42.2 132.2h.2zM42.2 132.2h.3zM42.2 132.3h.5zM42.2 132.4h.6zM42.2 132.5h.6zM42.2 132.6h.6zM42.3 132.7h.5zM42.3 132.8h.5zM42.3 132.8h.5zM42.3 132.9h.5zM42.3 133h.5zM42.3 133.1h.5zM42.3 133.2h.5zM42.4 133.3h.4zM42.4 133.3h.4zM42.4 133.4h.4zM42.4 133.5h.4zM42.4 133.6h.4zM42.4 133.7h.4zM42.4 133.8h.4zM42.4 133.9h.4zM42.5 133.9h.3zM42.5 134h.3zM42.5 134.1h.3zM42.5 134.2h.3zM42.5 134.3h.3zM42.5 134.4h.3zM42.5 134.5h.3zM42.6 134.5h.2zM42.6 134.6h.2zM42.6 134.7h.2zM42.6 134.8h.2zM42.6 134.9h.2zM42.6 135h.2zM42.6 135h.2zM42.7 135.1h.1zM42.7 135.2h.1zM42.7 135.3h.1zM42.7 135.4h.1zM42.7 135.5h.1zM42.7 135.6h.1zM42.7 135.6h.1zM42.7 135.7h.1z"/>
<path d="M43.3 132.2h.1zM43.2 132.2h.2zM43.1 132.3h.3zM43 132.4h.4zM42.8 132.5h.6zM42.8 132.6h.6zM42.8 132.7h.6zM42.8 132.8h.5zM42.8 132.8h.5zM42.8 132.9h.5zM42.8 133h.5zM42.8 133.1h.5zM42.8 133.2h.5zM42.8 133.3h.5zM42.8 133.3h.5zM42.8 133.4h.5zM42.8 133.5h.5zM42.8 133.6h.5zM42.8 133.7h.5zM42.8 133.8h.5zM42.8 133.9h.5zM42.8 133.9h.5zM42.8 134h.5zM42.8 134.1h.5zM42.8 134.2h.4zM42.8 134.3h.4zM42.8 134.4h.4zM42.8 134.5h.4zM42.8 134.5h.4zM42.8 134.6h.4zM42.8 134.7h.4zM42.8 134.8h.4zM42.8 134.9h.3zM42.8 135h.3zM42.8 135h.3zM42.8 135.1h.3zM42.8 135.2h.3zM42.8 135.3h.3zM42.8 135.4h.3zM42.8 135.5h.3zM42.8 135.6h.3zM42.8 135.6h.2zM42.8 135.7h.2zM42.8 135.8h.2zM42.8 135.9h.2zM42.8 136h.2zM42.8 136.1h.2zM42.8 136.1h.2zM42.8 136.2h.2z"/>
<path d="M122.6 128.2h.2zM122.6 128.3h.3zM122.6 128.4h.4zM122.6 128.4h.5zM122.6 128.5h.6zM122.6 128.6h.6zM122.7 128.7h.5zM122.7 128.8h.5zM122.7 128.9h.5zM122.7 128.9h.5zM122.7 129h.5zM122.7 129.1h.5zM122.7 129.2h.5zM122.8 129.3h.4zM122.8 129.4h.4zM122.8 129.5h.4zM122.8 129.5h.4zM122.8 129.6h.4zM122.8 129.7h.4zM122.8 129.8h.4zM122.8 129.9h.4zM122.9 130h.3zM122.9 130h.3zM122.9 130.1h.3zM122.9 130.2h.3zM122.9 130.3h.3zM122.9 130.4h.3zM122.9 130.5h.3zM122.9 130.6h.3zM122.9 130.6h.3zM122.9 130.7h.3zM122.9 130.8h.3zM122.9 130.9h.3zM122.9 131h.3zM122.9 131.1h.3zM123 131.1h.2zM123 131.2h.2zM123 131.3h.2zM123 131.4h.2zM123 131.5h.2zM123 131.6h.2zM123 131.7h.2zM123 131.7h.2z"/>
<path d="M123.7 128.2h.2zM123.5 128.3h.4zM123.4 128.4h.5zM123.4 128.4h.5zM123.2 128.5h.7zM123.2 128.6h.7zM123.2 128.7h.6zM123.2 128.8h.6zM123.2 128.9h.6zM123.2 128.9h.6zM123.2 129h.6zM123.2 129.1h.6zM123.2 129.2h.6zM123.2 129.3h.5zM123.2 129.4h.5zM123.2 129.5h.5zM123.2 129.5h.5zM123.2 129.6h.5zM123.2 129.7h.5zM123.2 129.8h.5zM123.2 129.9h.5zM123.2 130h.4zM123.2 130h.4zM123.2 130.1h.4zM123.2 130.2h.4zM123.2 130.3h.4zM123.2 130.4h.4zM123.2 130.5h.4zM123.2 130.6h.3zM123.2 130.6h.3zM123.2 130.7h.3zM123.2 130.8h.3zM123.2 130.9h.3zM123.2 131h.3zM123.2 131.1h.3zM123.2 131.1h.2zM123.2 131.2h.2zM123.2 131.3h.2zM123.2 131.4h.2zM123.2 131.5h.2zM123.2 131.6h.2zM123.2 131.7h.2zM123.2 131.7h.2zM123.2 131.8h.2zM123.2 131.9h.2zM123.2 132h.2zM123.2 132.1h.2zM123.2 132.2h.2zM123.2 132.2h.2zM123.2 132.3h.2z"/>
</g>
<text font-size="15.2" x="86.4" y="270.1">Втулка сальника</text>
<g font-size="10.9">
<text x="78.2" y="9" transform="rotate(-180 78.2 9)">КНГ.03.02.04</text>
<text x="122.8" y="248.5">КНГ.03.02.04</text>
</g>
<text font-size="10.7" x="86.3" y="288.5">Сталь 10 ГОСТ 1050-2013</text>
<g font-size="7.8">
<text x="83.9" y="34.4">21</text>
<text x="70.9" y="43.8">7</text>
<text x="99.9" y="43.8">6</text>
<text x="40.2" y="99.5" transform="rotate(-90 40.2 99.5)">4</text>
<text x="40.2" y="96.3" transform="rotate(-90 40.2 96.3)">0</text>
<text x="50.8" y="98.9" transform="rotate(-90 50.8 98.9)">1</text>
<text x="50.8" y="96.8" transform="rotate(-90 50.8 96.8)">6</text>
<text x="120.6" y="99.3" transform="rotate(-90 120.6 99.3)">3</text>
<text x="120.6" y="96.5" transform="rotate(-90 120.6 96.5)">6</text>
<text x="40.2" y="102.8" transform="rotate(-90 40.2 102.8)">⌀</text>
<text x="50.8" y="102.2" transform="rotate(-90 50.8 102.2)">⌀</text>
<text x="120.6" y="102.6" transform="rotate(-90 120.6 102.6)">⌀</text>
<text x="173.5" y="267.5">0,13</text>
<text x="192.4" y="267.5">2:1</text>
<text x="172" y="284.1">ПГУПС</text>
<text x="168.3" y="291">АТ-531-з</text>
</g>
<g font-size="5.4">
<text x="12.8" y="46.9" transform="rotate(-90 12.8 46.9)">Перв. примен.</text>
<text x="12.8" y="103.8" transform="rotate(-90 12.8 103.8)">Справ. №</text>
<text x="12.8" y="176.7" transform="rotate(-90 12.8 176.7)">Подп. и дата</text>
<text x="12.8" y="205.8" transform="rotate(-90 12.8 205.8)">Инв. № дубл.</text>
<text x="12.8" y="231.6" transform="rotate(-90 12.8 231.6)">Взам. инв. №</text>
<text x="159.1" y="256.8">Лит.</text>
<text x="173.1" y="256.8">Масса</text>
<text x="188" y="256.8">Масштаб</text>
<text x="12.8" y="261.7" transform="rotate(-90 12.8 261.7)">Подп. и дата</text>
<text x="41.2" y="261.8">№ докум.</text>
<text x="63.6" y="261.8">Подп.</text>
<text x="21" y="266.8">Разраб.</text>
<text x="38" y="266.8">Батулин</text>
<text x="21" y="271.8">Пров.</text>
<text x="38" y="271.8">Третьяков</text>
<text x="21" y="276.8">Т.контр.</text>
<text x="156.9" y="276.8">Лист</text>
<text x="177.9" y="276.8">Листов</text>
<text x="198.4" y="276.8">1</text>
<text x="21" y="286.8">Н.контр.</text>
<text x="7.5" y="292.5" transform="rotate(-90 7.5 292.5)">КОМПАС-3Dv24Учебнаяверсия©2025ООО&quot;АСКОН-Системыпроектирования&quot;, Россия. Всеправазащищены.</text>
<text x="12.8" y="290.8" transform="rotate(-90 12.8 290.8)">Инв. № подл.</text>
<text x="21" y="291.8">Утв.</text>
<text x="8.5" y="296.7">Недлякоммерческогоиспользования</text>
<text x="96" y="296.8">Копировал</text>
<text x="166" y="296.8">Формат</text>
<text x="186" y="296.8">A4</text>
</g>
<g font-size="5.3">
<text x="21.1" y="261.8">Изм.</text>
<text x="28.1" y="261.8">Лист</text>
<text x="76.1" y="261.8">Дата</text>
</g>
</svg>
